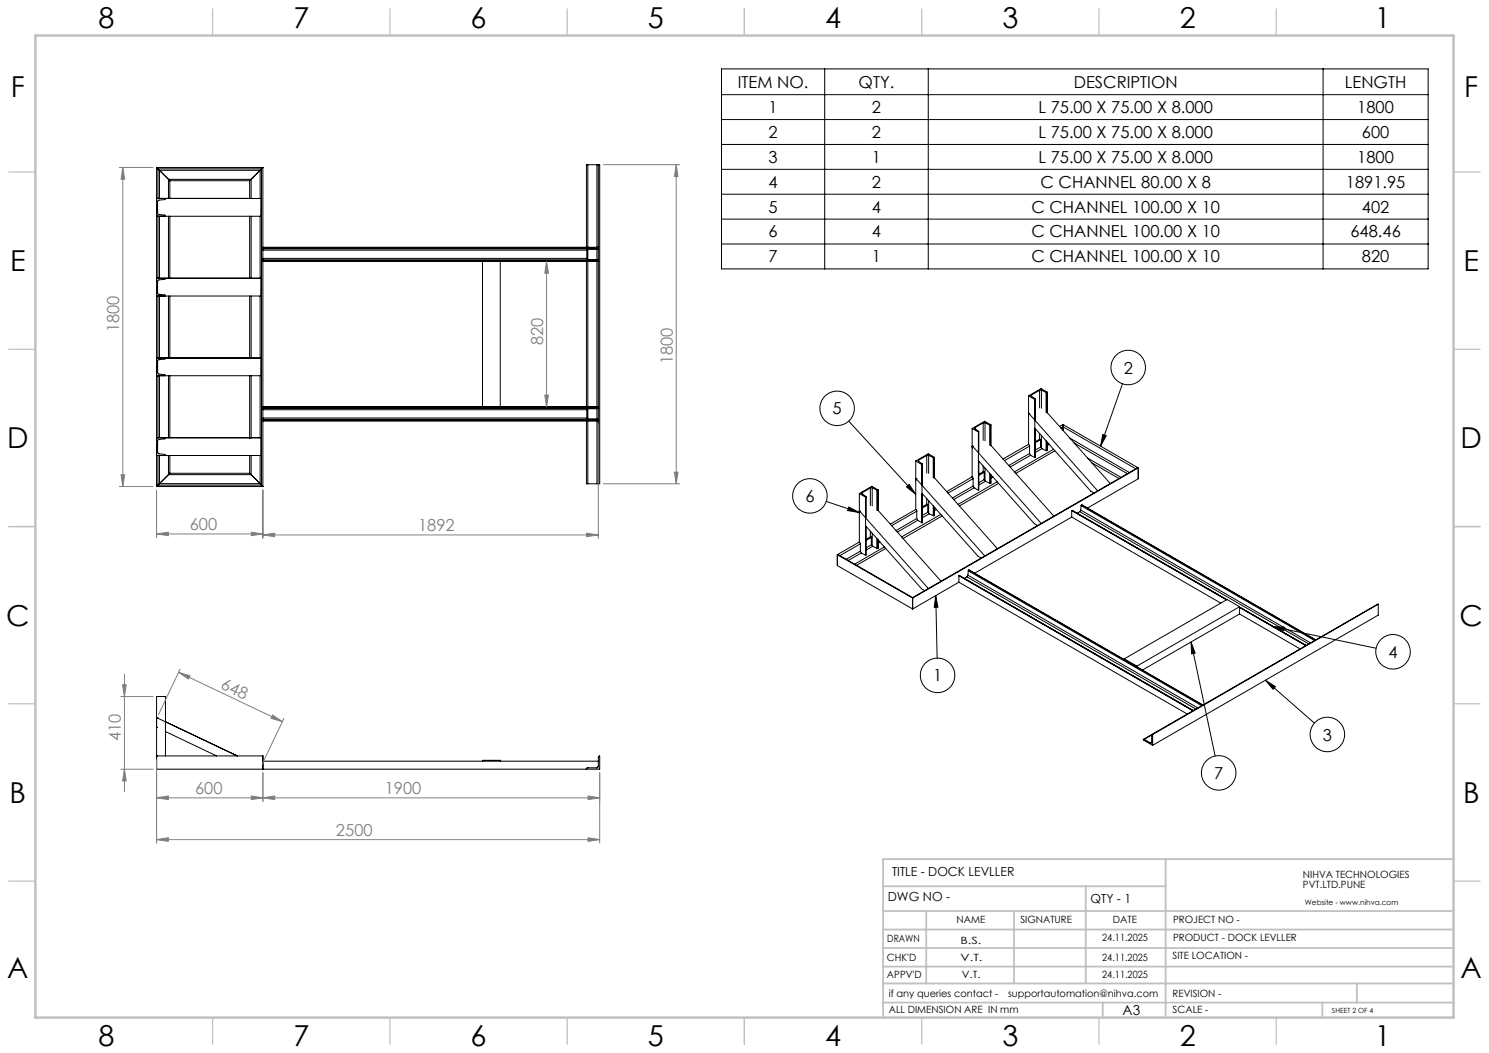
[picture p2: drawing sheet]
<svg xmlns="http://www.w3.org/2000/svg" width="420mm" height="297mm" viewBox="0 0 420 297" stroke-linecap="round" stroke-linejoin="round" font-family="sans-serif">
<g fill="none" stroke="#000" stroke-width=".28">
<path d="M203.5 19.4h199.3v56.4h-199.3zM232.6 19.4v56.4M261.8 19.4v56.4M373.2 19.4v56.4M203.5 26.7h199.3M203.5 33.7h199.3M44.2 47.2l.4 .4M44.2 56h.1M44.2 56.7v.1M44.2 47.2v90M44.2 47.2h30M44.2 56h29.4v5h-29.4"/>
<path d="M44.2 55.9l26.2 .1M44.6 47.6l.4 .4M44.6 47.6h29.2M44.6 47.6v8.3M45 48h28.4M45 48l2.5 2.6M45 48v7.9M46.7 56l-.2 .3-1.7 .1-.3 .5v3.4l2 .4 .2 .3M47.5 50.6l.4 .4M47.5 50.6h23.3M47.5 50.6v5.3M47.9 51h22.5"/>
<path d="M47.9 51v4.9M70.4 56h.1M70.4 51v5M70.8 50.6l-.4 .4M70.8 50.6v5.4M73.4 48l-2.6 2.6M73.4 48v8M73.8 47.6l-.4 .4M73.8 47.6v89.2M74.2 47.2l-.4 .4M74.2 47.2v90M165.8 46.5h-.4v23.2"/>
<path d="M165.8 46.5h2.6M165.8 46.5v23.2M168.4 46.5h.4M168.4 46.5v23.2M168.8 46.5h.4v90h-.4M168.8 46.5v90M203.5 40.7h199.3M203.5 47.8h199.3M203.5 54.8h199.3M44.2 79.2v.1M44.2 78.5h.1M44.2 78.5h29.4v5h-29.3"/>
<path d="M44.3 61h.1M44.6 61v17.5M45 61v17.5M46.7 78.5l-.2 .3-1.8 .2-.2 .4v3.4l2 .4 .2 .3M47.5 61v17.5M47.9 61v17.5M70.3 78.5h.4M70.4 78.5h.1M70.4 61v17.5M70.8 61v17.5M73.4 61v17.5M74.2 69.8h94.6"/>
<path d="M74.2 69.7h94.6M74.2 70h94.6M74.2 73.6h94.6M74.2 73.4h94.6M74.2 73.7h94.6M74.2 70.2h94.6M74.2 73.3h94.6M74.2 70.6h91.3M74.2 72.9h91.3M136.1 73.7v41M141.1 73.7v41M165.4 73.7v41"/>
<path d="M165.5 72.9l.3 .3M165.5 70.6v2.3M165.8 70.3l-.3 .3M165.8 70.3h2.6M165.8 73.2h2.6M165.8 70.3v2.9M165.8 73.7v41M168.4 73.2l.2 .1M168.4 70.3v2.9M168.4 73.7v41M168.6 70.2l-.2 .1M203.5 61.8h199.3"/>
<path d="M203.5 68.8h199.3M44.3 83.5h.1M44.6 83.5v17.5M45 83.5v17.5M47.5 83.5v17.5M47.9 83.5v17.5M70.4 83.5v17.5M70.8 83.5v17.5h2.6v-17.5M44.2 101.7v.1M44.2 101h.1M44.2 101h29.4v5h-29.4M44.3 106h.1"/>
<path d="M44.6 106v17.5M45 106v17.5M46.7 101l-.2 .3-1.7 .2-.3 .3 .1 3.6 1.9 .3 .2 .3M47.5 106v17.5M47.9 106v17.5M70.4 101h.1M70.4 106v17.5M70.8 106v17.5M73.4 106v17.5M74.2 114.8h94.6M74.2 114.7h94.6M74.2 115h94.6"/>
<path d="M74.2 118.6h94.6M74.2 118.4h94.6M74.2 118.7h94.6M74.2 115.2h94.4M74.2 118.3h94.4M74.2 115.6h91.3M74.2 117.9h91.3M165.4 118.7v17.8h.4M165.5 117.9l.3 .3M165.5 115.6v2.3M165.8 115.3l-.3 .3M165.8 115.3h2.6"/>
<path d="M165.8 118.2h2.6M165.8 115.3v2.9M165.8 118.7v17.8M168.4 118.2l.2 .1M168.4 115.3v2.9M168.4 118.7v17.8M168.6 115.2l-.2 .1M168.6 118.3h.2M168.8 115.1l-.2 .1M239.4 118.8l18.9 20.6M277.3 119.3h.5M277.3 119.3l-2.3 1.3"/>
<path d="M277.3 119.3v4.9M277.8 119.3l1.4 .6M277.8 119.3v5.1M279.2 119.9h.2M279.2 119.9v5.7M279.4 119.9v5.8M279.5 119.8l-1.8-1-3.5 2.1M279.5 119.8l-.1 .1M279.5 119.8v5.8l17.8 20M290.1 111.7l.1 13.6M290.1 111.7l1.8 1M290.2 116.6h.1"/>
<path d="M290.2 116.6l19.4 21.8M290.2 116.6l-.1 .2M290.9 111.4l-.1 .3 1.2 .8-.1 .1M290.9 111.4v.4M291.9 112.7v5.8M291.9 118.7v10.4M291.9 112.6v.1M291.9 112.6v5.9M292 112.6v5.8M293.2 110.1l-2.3 1.3M293.2 110.1v4.9M293.8 110.1h-.6"/>
<path d="M293.8 110.1l1.3 .6M293.8 110.1v5M295.1 110.7h.2M295.1 110.7v5.7M295.3 110.7v5.7M295.4 110.6l-1.7-1-3.6 2.1M295.4 110.6l-.1 .1M295.4 110.6v5.8l17.8 20M299.8 119.7v.7M299.8 119.7l21.3 12.3M299.8 119.7l-1 .6M316.6 108.2l-6.2 17.6"/>
<path d="M44.2 124.2h.1M44.2 123.5h.1M44.2 123.5h29.4v5h-29.4M44.2 137.2h30M44.3 128.5h.1M44.6 136.8l-.4 .4M44.6 128.5v8.3M44.6 136.8h29.2M45 136.4l-.4 .4M45 136.4h28.4M45 128.5v7.9M46.7 123.5l-.2 .3-1.7 .2-.3 .4 .1 3.5 1.9 .3 .2 .3"/>
<path d="M47.5 133.9l-2.5 2.5M47.5 133.9h23.3M47.5 128.5v5.4M47.9 133.5l-.4 .4M47.9 128.5v5M47.9 133.5h22.5M70.4 133.5l.4 .4M70.4 123.5h.1M70.4 128.5v5M70.8 133.9l2.6 2.5M70.8 128.5v5.4M73.4 136.4l.4 .4"/>
<path d="M73.4 128.5v7.9M73.8 136.8l.4 .4M165.8 136.5h2.6M168.4 136.5h.4M242.4 139.2v13.7M242.4 139.2l1.8 1M243.2 139l-.1 .2 1.1 .8v.2M243.2 139v.3M245.5 137.7l-2.3 1.3M245.5 137.7v4.9M246 137.6l-.5 .1M246 137.6l1.3 .6"/>
<path d="M246 137.6v5.1M247.3 138.2h.3M247.3 138.2v5.7M247.6 138.2v5.8M247.7 138.2l-1.8-1-3.5 2M247.7 138.2h-.1M247.7 138.2v5.8l17.7 19.9M255.7 137.3l.7-.7 1.9 2.8zM258.3 130v13.7M258.3 130l1.8 1.1M258.4 135h.1M258.4 135l19.4 21.8"/>
<path d="M258.4 135l-.1 .1M259.1 129.8l-.1 .2 1.2 .8-.1 .2M259.1 129.8v.3M260.1 131.1v5.8M260.1 137.1v10.4M260.1 139.1l15.8 17.8 .9 .5M260.1 131v.1M260.1 131v5.8M260.1 139.2v8.2M260.2 139.2l-.1 8.2M260.2 130.9v5.8M261.4 128.5l-2.3 1.3"/>
<path d="M261.4 128.5v4.9M261.9 128.4l-.5 .1M261.9 128.4l1.3 .6M261.9 128.4v5.1M263.2 129h.3M263.2 129v5.8M263.5 129v5.8M263.6 129l-1.8-1-3.5 2M263.6 129h-.1M263.6 129v5.8l17.7 20M274.2 120.9v13.6M274.2 120.9l1.8 .9"/>
<path d="M274.2 134.5l.3 .5M274.2 134.5h.1M274.2 134.5l-7.2 4.2M274.3 125.8h.1M274.3 125.8l19.4 21.8M274.3 125.8l-.1 .1M274.5 137.1l.3 .5M274.5 135v2.1M274.5 135l-7.1 4.1M274.5 137.1l-5.9 3.4M274.5 135h.1M274.8 137.6l1.2 .7"/>
<path d="M274.8 137.6l-5.8 3.3M275 120.9l1.1 .8-.1 .1M275 120.6v.3M276 121.8v5.9M276 127.9v10.4M276 121.8h.1M276 129.9l15.7 17.8 1 .5M276 138.3h.1M276.1 130.1l-.1 8.2M276.1 121.7v5.8M277.3 133.1l.3 .1M277.3 133.1l-1.2 .7"/>
<path d="M277.3 131.4v1.7M277.6 135.3l.2 .3M277.6 133.2v2.1M277.6 133.2l-1.5 .9M277.6 135.3l-1.5 .9M277.8 135.6l.2 .1M277.8 132v3.6M278 135.7l1.2 .6M278 135.7l-1.9 1.1M279.2 136.3h.2M279.2 133.5v2.8M279.4 133.8v2.5"/>
<path d="M279.5 133.9l-.1 2.4M279.7 134.1l-.2 .1M280.1 134.5l-.6 .3M281.3 135.9l-11.1 6.4M281.7 136.3l-11.1 6.4M290.2 125.3l.2 .5M290.2 125.3l-7.3 4.2M290.4 127.9l.3 .5M290.4 125.8v2.1M290.4 125.8l-7.1 4.1M290.4 127.9l-5.8 3.4M290.7 128.4l1.2 .7"/>
<path d="M290.7 128.4l-5.8 3.3M291.9 120.8l15.8 17.7 .9 .5M291.9 129v.1M291.9 120.8v8.2M292 120.9l-.1 8.1M293.2 123.9l.3 .1M293.2 123.9l-1.2 .7M293.2 122.3v1.6M293.5 126.1l.3 .3M293.5 124v2.1M293.5 124l-1.5 .9M293.5 126.1l-1.5 .9"/>
<path d="M293.8 126.4l.1 .1M293.8 122.9v3.5M293.9 126.5l1.2 .6M293.9 126.5l-1.9 1.1M295.1 124.3v2.8M295.3 127.1h-.2M295.3 124.7v2.4M295.4 124.7l-.1 2.4M295.6 124.9l-.2 .1M296 125.3l-.6 .4M297.2 126.7l-11.1 6.4M297.6 127.1l-11.1 6.4"/>
<path d="M299.8 120.4v1M299.8 120.4l20.6 11.8M299.8 120.4l-.6 .3M301.8 123.6l16.8 9.7M302.9 124.9l15.1 8.7M306.7 129.2l9.5 5.5M307.9 130.5l7.7 4.5M311 122.6l1 .3-1.6 2.9zM320.6 132.1l-63.2 36.5M321.1 132l-.5 .1M321.1 132v3l-14.4 8.3M321.1 132l-63.7 36.7"/>
<path d="M233 141.4l9.4 3.2M236.2 156.5l21.2 12.1M236.2 156.5v3l21.2 12.3M236.2 156.5l21.2 12.2M239.4 143l3 1.6-3.3-.6zM242.4 152.9l.3 .5M242.4 152.9l-6.2 3.6M242.5 144.1h.1M242.5 144.1l19.4 21.9M242.5 144.1l-.1 .2M242.7 155.5l.3 .5M242.7 153.4v2.1"/>
<path d="M242.7 153.4l-5.8 3.3M242.7 155.5l-4 2.3M243 156l1.2 .6M243 156l-3.7 2.1M244.2 140.2v5.8M244.2 146.3v10.3M244.2 148.3l15.8 17.8 .8 .5M244.2 156.6h.1M244.2 140.2h.1M244.2 148.4v8.2M244.3 148.4l-.1 8.2M244.3 140.1v5.8"/>
<path d="M245.5 151.4l.3 .2M245.5 151.4l-1.2 .7M245.5 149.8v1.6M245.8 153.7l.2 .2M245.8 151.6v2.1M245.8 151.6l-1.5 .8M245.8 153.7l-1.5 .8M246 153.9l.2 .2M246 150.4v3.5M246.2 154.1l1.1 .6M246.2 154.1l-1.9 1.1M247.3 151.9v2.8"/>
<path d="M247.6 154.6l-.3 .1M247.6 152.2v2.4M247.7 152.3l-.1 2.3M247.9 152.5l-.2 .1M248.2 152.9l-.5 .3M249.4 154.3l-8.3 4.8M249.8 154.7l-8.2 4.8M258.3 143.7l.3 .5M258.3 143.7h.1M258.3 143.7l-7.2 4.1M258.6 146.3l.3 .5M258.6 144.2v2.1"/>
<path d="M258.6 144.2l-7.1 4.1M258.6 146.3l-5.9 3.3M258.9 146.8l1.2 .7M258.9 146.8l-5.8 3.3M260.1 147.4v.1M261.4 142.2l.3 .2M261.4 142.2l-1.2 .7M261.4 140.6v1.6M261.7 144.5l.2 .2M261.7 142.4v2.1M261.7 142.4l-1.5 .9M261.7 144.5l-1.5 .8"/>
<path d="M261.9 144.7l.2 .2M261.9 141.2v3.5M262.1 144.9l1.1 .5M262.1 144.9l-1.9 1.1M263.2 145.4h.3M263.2 142.7v2.7M263.5 143v2.4M263.6 143.1l-.1 2.3M263.8 143.3l-.2 .1M264.2 143.7l-.6 .3M265.4 145.1l-11.1 6.3M265.7 145.5l-11 6.4"/>
<path d="M302.3 145.8l42 24.3M302.3 144v1.8M302.3 144l43.6 25.2M302.3 145.8l-27.4 15.9M302.4 144l43.7 25.1M302.4 144h-.1M302.4 144l43.6 25.2M304.6 144.3l-.8 .4M304.6 144.3l64.5 37.3M304.8 143.9l-.2 .4M304.8 143.9l64.9 37.4M304.9 142.6l-.1 1.3"/>
<path d="M304.9 142.6l65.9 38.1M305.1 142.4l-.2 .2M305.1 142.4l66 38.1M257.4 168.6v.1M257.4 168.7v3.1M263.9 168l.6 3.3h-1zM263.9 168l.4 17.6M270.5 162.4l66 38.1M270.5 164.2l64.4 37.2M270.5 162.4v1.8M270.5 164.2l-13.1 7.6M270.5 162.3h.2"/>
<path d="M270.5 162.3l66.1 38.1M270.5 162.3v.1M272.7 162.7l-.7 .4M272.7 162.7l64.6 37.3M273 162.2l-.3 .5M273 162.2l64.9 37.5M273.1 161l-.1 1.2M273.1 161l65.9 38M273.3 160.8l-.2 .2M273.3 160.8l66 38.1M346.1 169.1l-29 16.7M346.1 169.1l3.5 2"/>
<path d="M349.6 171.2l18.8 10.8M349.6 173.2l17.1 9.8M349.6 171.3l18.7 10.8M349.6 171.1l-28.9 16.8M349.6 171.1v2.1M349.6 173.2l-27.3 15.8M349.6 171.3l18.8 10.8M359 176.7l3.3 .2-.2 1zM359 176.7l29.2 6.1M388.8 170.4l-66.3 38.1M388.8 170.4v3.1l-63.7 36.7M388.8 170.4l-63.7 36.8"/>
<path d="M317.1 185.8l3.6 2.1M317.1 185.8v.2M320.7 187.9v.2M336 181.1l1.1 3.1-1 .2zM336 181.1l6.8 32.2M356.9 191.9l2.9 1.8-.7 .7zM356.9 191.9l13.8 12M44.2 205.2h.1M44.3 202.5h.1M44.3 202.5l22.6 10.7M44.3 202.5l-.1 .2M44.3 213.2h-.1h30v3.8"/>
<path d="M46.7 203.9v9.3M46.7 206.3l14.4 6.9M67 213.2l-20.3-9.6v-7.1h-2.5v20.5h125v-3.8l-.4 .3v2.6M74.2 214.7h94.6M136.1 214.7v-.2h5v.2M165.6 216.6l-.2 .4 .4-.4zM165.8 216.6h2.6M168.8 216.1l-.4 .5M322.8 208.5l-.3 .2 2.6 1.5M322.8 208.5l1.8 1.1M324.8 209.4v.2h-.2M324.8 207.3v2.1"/>
<path d="M324.8 209.4l-.2 .2M324.8 207.3l-2 1.2M325.1 207.2l-.3 .1M325.1 207.2v3"/>
<circle cx="236.1" cy="115.2" r="4.9"/>
<circle cx="318.2" cy="103.6" r="4.9"/>
<circle cx="228.4" cy="139.9" r="4.9"/>
<circle cx="264.5" cy="190.5" r="4.9"/>
<circle cx="392.9" cy="183.8" r="4.9"/>
<circle cx="343.7" cy="218" r="4.9"/>
<circle cx="374.4" cy="207.2" r="4.9"/>
</g>
<g fill="none" stroke="#808080" stroke-width=".28">
<path d="M33.7 47.2h9.5M34.6 47.2l.6 3.3h-1.1zM34.6 47.2v90M170.2 46.5h21.5M190.7 46.5v90M190.7 46.5l.5 3.3h-1zM154.2 73.7l.5 3.3h-1zM154.2 73.7v41M153.7 111.4h1l-.5 3.3zM168.8 119.7v32.2M33.7 137.2h9.5M34.1 133.9h1.1l-.6 3.3z"/>
<path d="M44.2 138.2v13.4M74.2 138.2v13.7M170.2 136.5h21.5M190.2 133.2h1l-.5 3.3zM44.2 150.6l3.3-.5v1zM44.2 150.6h30M70.9 150.1l3.3 .5-3.3 .5zM74.2 150.9l3.3-.5v1zM74.2 150.9h94.6M165.5 150.4l3.3 .5-3.3 .5zM34.1 196.5h9.1M34.6 193.1h1l-.5 3.4z"/>
<path d="M35.1 190.1v33.2M50.4 189.6l29.3 13.9M50.4 189.6l3.2 1-.5 .9zM50.8 188.7l-6.1 12.8M34.1 217h9.1M35.1 217l.5 3.3h-1zM44.2 214.2v23.6M74.2 217.9v8.1M76.9 201.7l2.8 1.8-3.3-.9zM80.1 202.6l-6.1 12.8M169.2 217.9v19.9M44.2 225l3.3-.5v1z"/>
<path d="M44.2 236.8l3.3-.5v1zM44.2 225h125M44.2 236.8h125M70.9 224.5l3.3 .5-3.3 .5zM74.2 225l3.3-.5v1zM165.9 224.5l3.3 .5-3.3 .5zM165.9 236.3l3.3 .5-3.3 .5z"/>
</g>
<g fill="none" stroke="#c0c0c0" stroke-width=".35">
<path d="M60 2.5v7.5M110 2.5v7.5M160 2.5v7.5M210 2.5v7.5M260 2.5v7.5M310 2.5v7.5M360 2.5v7.5M2.5 48.5h7.5M410 48.5h7.5M2.5 98.5h7.5M410 98.5h7.5M2.5 148.5h7.5"/>
<path d="M410 148.5h7.5M2.5 198.5h7.5M410 198.5h7.5M2.5 248.5h7.5M410 248.5h7.5M60 287v7.5M110 287v7.5M160 287v7.5M210 287v7.5M260 287v7.5M310 287v7.5M360 287v7.5"/>
</g>
<g fill="none" stroke="#c0c0c0" stroke-width=".5">
<path d="M249.1 257h160.9M249.1 250h79.7M261.3 257v20.4M286 257v20.4M306.2 250v27.4M328.8 242.3v44.7M410 242.3h-160.9v44.7M249.1 272.6h160.9M249.1 267.4h160.9M249.1 262.2h160.9M249.1 277.4h160.9M382.7 277.4v5.4"/>
<path d="M249.1 282.8h160.9M311 282.8v4.2M373 282.8v4.2"/>
</g>
<path d="M10 10h400v277h-400z" fill="none" stroke="#c0c0c0" stroke-width=".7"/>
<path d="M311 122.6l1 .3-1.6 2.9zM359 176.7l3.3 .2-.2 1zM356.9 191.9l2.9 1.8-.7 .7zM336 181.1l1.1 3.1-1 .2zM263.9 168l.6 3.3h-1zM239.4 143l3 1.6-3.3-.6zM255.7 137.3l.7-.7 1.9 2.8z" fill="#000"/>
<g fill="#808080">
<path d="M76.9 201.7l2.8 1.8-3.3-.9zM50.4 189.6l3.2 1-.5 .9z"/>
<path d="M165.5 150.4l3.3 .5-3.3 .5zM74.2 150.9l3.3-.5v1zM70.9 150.1l3.3 .5-3.3 .5zM44.2 150.6l3.3-.5v1z"/>
<path d="M74.2 225l3.3-.5v1zM165.9 224.5l3.3 .5-3.3 .5z"/>
<path d="M44.2 225l3.3-.5v1zM70.9 224.5l3.3 .5-3.3 .5z"/>
<path d="M35.1 217l.5 3.3h-1zM34.6 193.1h1l-.5 3.4zM34.1 133.9h1.1l-.6 3.3zM34.6 47.2l.6 3.3h-1.1zM190.2 133.2h1l-.5 3.3zM190.7 46.5l.5 3.3h-1zM153.7 111.4h1l-.5 3.3zM154.2 73.7l.5 3.3h-1z"/>
<path d="M44.2 236.8l3.3-.5v1zM165.9 236.3l3.3 .5-3.3 .5z"/>
</g>
<g font-size="8.1">
<text x="27.8" y="8">8</text>
<text x="82.8" y="8">7</text>
<text x="132.8" y="8">6</text>
<text x="182.8" y="8">5</text>
<text x="232.8" y="8">4</text>
<text x="282.8" y="8">3</text>
<text x="332.8" y="8">2</text>
<text x="387.8" y="8">1</text>
<text x="3" y="27.2">F</text>
<text x="413" y="27.2">F</text>
<text x="2.8" y="76.5">E</text>
<text x="412.8" y="76.5">E</text>
<text x="2" y="126.5">D</text>
<text x="412" y="126.5">D</text>
<text x="1.7" y="176.5">C</text>
<text x="411.7" y="176.5">C</text>
<text x="2.7" y="226.5">B</text>
<text x="412.7" y="226.5">B</text>
<text x="2" y="275.7">A</text>
<text x="412" y="275.7">A</text>
<text x="27.8" y="295">8</text>
<text x="82.8" y="295">7</text>
<text x="132.8" y="295">6</text>
<text x="182.8" y="295">5</text>
<text x="232.8" y="295">4</text>
<text x="282.8" y="295">3</text>
<text x="332.8" y="295">2</text>
<text x="387.8" y="295">1</text>
</g>
<g font-size="4.7">
<text x="208.1" y="24.7">ITEM NO.</text>
<text x="242.2" y="24.7">QTY.</text>
<text x="302.9" y="24.7">DESCRIPTION</text>
<text x="379.4" y="24.7">LENGTH</text>
<text x="216.8" y="31.9">1</text>
<text x="246" y="31.9">2</text>
<text x="292.9" y="31.9">L 75.00 X 75.00 X 8.000</text>
<text x="382.9" y="31.9">1800</text>
<text x="216.8" y="38.9">2</text>
<text x="246" y="38.9">2</text>
<text x="292.9" y="38.9">L 75.00 X 75.00 X 8.000</text>
<text x="384.1" y="38.9">600</text>
<text x="216.8" y="45.9">3</text>
<text x="246" y="45.9">1</text>
<text x="292.9" y="45.9">L 75.00 X 75.00 X 8.000</text>
<text x="382.9" y="45.9">1800</text>
<text x="216.8" y="52.9">4</text>
<text x="246" y="52.9">2</text>
<text x="293.5" y="52.9">C CHANNEL 80.00 X 8</text>
<text x="379.6" y="52.9">1891.95</text>
<text x="216.8" y="60">5</text>
<text x="246" y="60">4</text>
<text x="290.9" y="60">C CHANNEL 100.00 X 10</text>
<text x="384.1" y="60">402</text>
<text x="216.8" y="67">6</text>
<text x="246" y="67">4</text>
<text x="290.9" y="67">C CHANNEL 100.00 X 10</text>
<text x="380.9" y="67">648.46</text>
<text x="216.8" y="74">7</text>
<text x="246" y="74">1</text>
<text x="290.9" y="74">C CHANNEL 100.00 X 10</text>
<text x="384.1" y="74">820</text>
<text x="317" y="105.4">2</text>
<text x="234.9" y="116.9">5</text>
<text x="227.2" y="141.6">6</text>
<text x="391.7" y="185.6">4</text>
<text x="263.2" y="192.2">1</text>
<text x="373.1" y="208.9">3</text>
<text x="342.5" y="219.7">7</text>
</g>
<g font-size="4.7" fill="#808080">
<text x="33.7" y="93.7" transform="rotate(-90 33.7 93.7)">1800</text>
<text x="153.2" y="97.4" transform="rotate(-90 153.2 97.4)">820</text>
<text x="189.7" y="102.7" transform="rotate(-90 189.7 102.7)">1800</text>
<text x="53.5" y="149.6">600</text>
<text x="117.9" y="149.8">1892</text>
<text x="62" y="194" transform="rotate(25 62 194)">648</text>
<text x="34.1" y="209" transform="rotate(-90 34.1 209)">410</text>
<text x="55" y="224">600</text>
<text x="108.5" y="224">1900</text>
<text x="94.8" y="235.8">2500</text>
</g>
<text font-size="3.9" x="316.7" y="286.4">A3</text>
<g font-size="3.5">
<text x="251.6" y="247">TITLE - DOCK LEVLLER</text>
<text x="250.4" y="254.2">DWG NO -</text>
<text x="307.6" y="254.8">QTY - 1</text>
</g>
<g font-size="2.8">
<text x="367.5" y="247.7">NIHVA TECHNOLOGIES</text>
<text x="367.5" y="250.5">PVT.LTD.PUNE</text>
<text x="269.8" y="260.4">NAME</text>
<text x="287.8" y="260.4">SIGNATURE</text>
<text x="313.9" y="260.5">DATE</text>
<text x="330.9" y="260.5">PROJECT NO -</text>
<text x="250.3" y="265.7">DRAWN</text>
<text x="270.9" y="266.1">B.S.</text>
<text x="310.9" y="265.5">24.11.2025</text>
<text x="330.9" y="265.5">PRODUCT - DOCK LEVLLER</text>
<text x="250.2" y="271.1">CHK'D</text>
<text x="250.2" y="275.8">APPV'D</text>
<text x="270.9" y="271.1">V.T.</text>
<text x="271.3" y="275.8">V.T.</text>
<text x="310.9" y="271.1">24.11.2025</text>
<text x="310.9" y="275.8">24.11.2025</text>
<text x="330.7" y="270.6">SITE LOCATION -</text>
<text x="250.7" y="281.1">if any queries contact -</text>
<text x="284.3" y="281.1">supportautomation@nihva.com</text>
<text x="330.7" y="281.1">REVISION -</text>
<text x="250.7" y="285.6">ALL DIMENSION ARE IN mm</text>
<text x="330.7" y="285.6">SCALE -</text>
</g>
<text font-size="2.1" x="368.1" y="255.1">Website - www.nihva.com</text>
<text font-size="2" x="375.7" y="285.6">SHEET 2 OF 4</text>
</svg>
